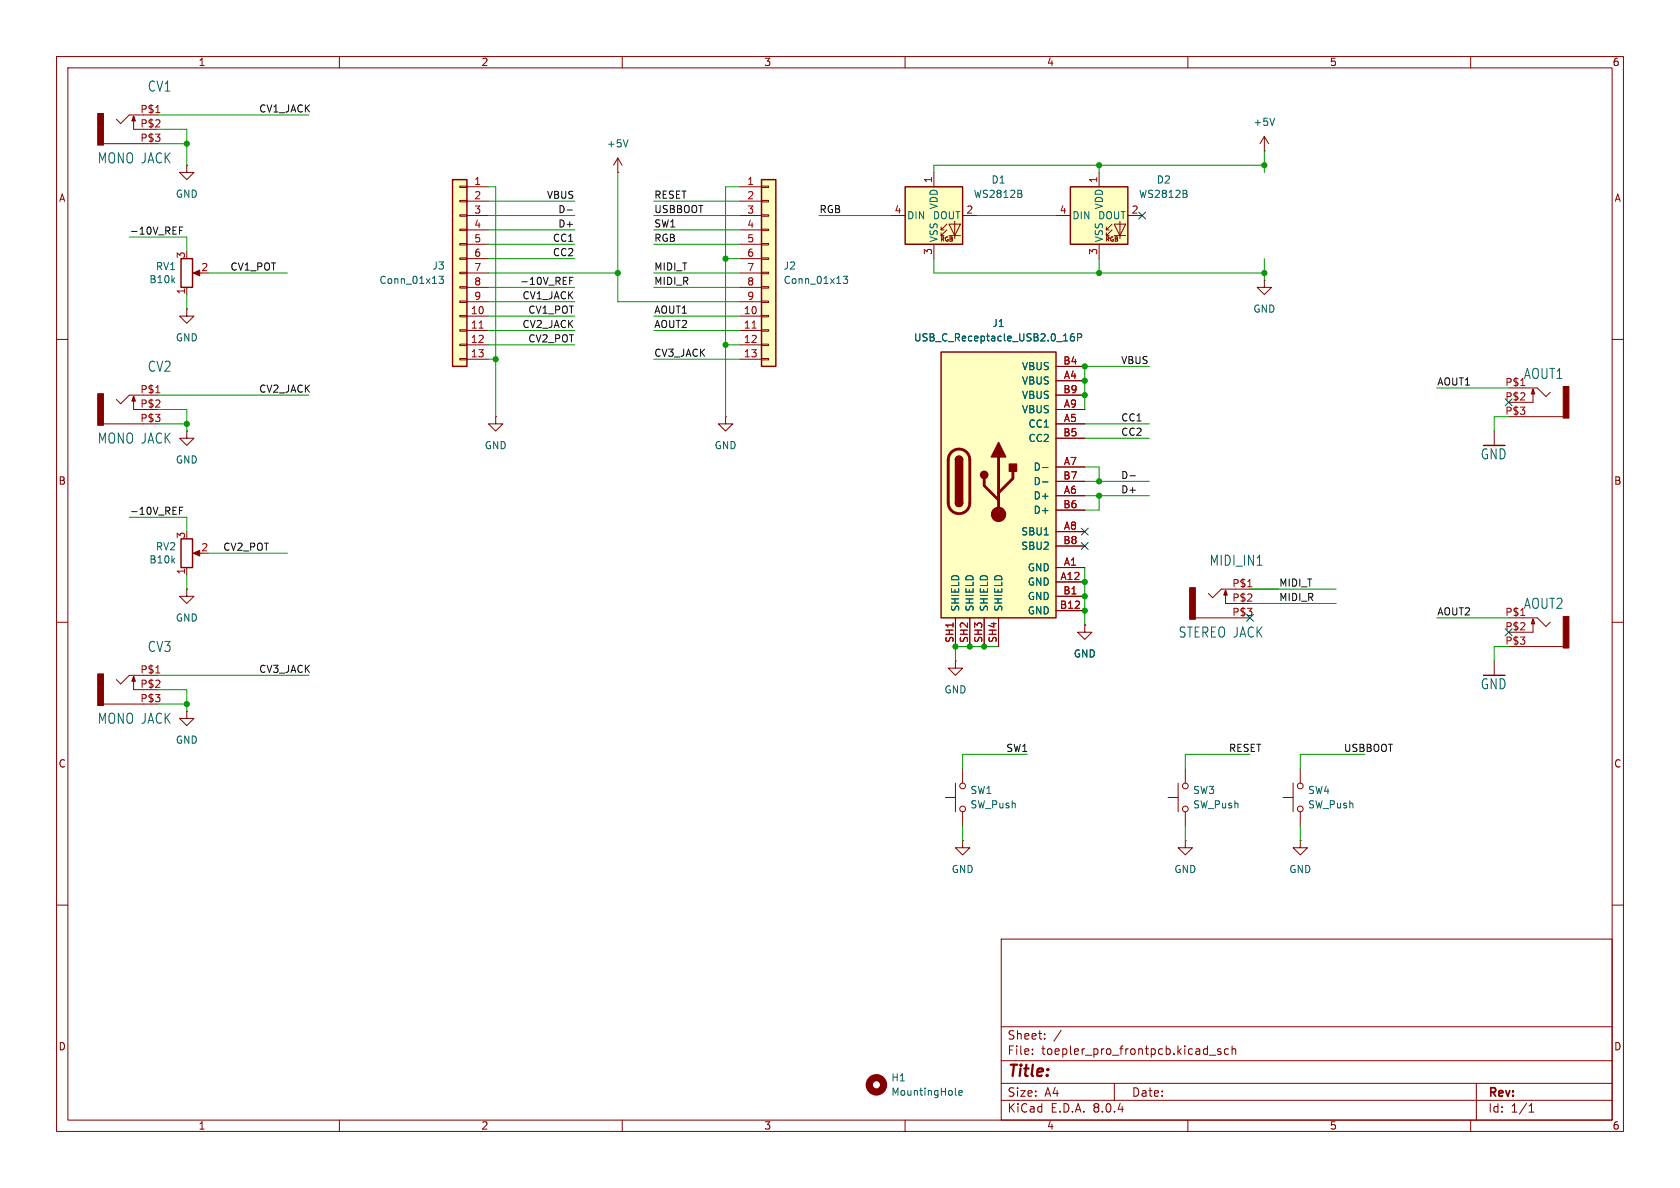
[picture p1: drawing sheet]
<svg xmlns="http://www.w3.org/2000/svg" width="297mm" height="210mm" viewBox="0 0 297 210" stroke-linecap="round" stroke-linejoin="round" font-family="sans-serif">
<g fill="none" stroke="#840000" stroke-width=".18">
<path d="M10 10h277v190h-277zM12 12h273v186h-273zM60 10v2M110 10v2M160 10v2M210 10v2M260 10v2M10 60h2M285 60h2M10 110h2M211.3 109.2h7.1M216.7 104.4v2.3h1.7"/>
<path d="M218.4 104.1h-2.5l-1.5 1.6-.8-.8M285 110h2M10 160h2M285 160h2M177 166h108v32h-108zM60 198v2M110 198v2M160 198v2M177 194.5h108M177 191.5h108M177 187.5h108M177 181.5h108"/>
<path d="M182.5 186.3v.1M182.5 185.5v.1M184.7 183.6v.1M184.7 182.8v.1M187.6 182.1l-1.3 2M197 191.5v3M210 198v2M213.8 186.5h1.2M215.8 185.5l-.3-.1-.3 .2 .1 .2 .5 .2v.3h-.6M217.2 185.5l-.5-.1-.2 .3v.4l.1 .2h.6M217.8 185.5l.2-.1 .4 .1 .1 .9M217.8 184.9v1.5"/>
<path d="M260 198v2M261 191.5v6.5M270.3 196.6h.9M270.3 195.5l.4-.4v1.5"/>
</g>
<path d="M216.7 104.4l.2 .8h-.5z" fill="none" stroke="#840000" stroke-width=".25"/>
<path d="M210.3 103.9h1v5.6h-1z" fill="#840000" stroke="#840000" stroke-width=".18"/>
<path d="M220.6 103.7h.7" fill="none" stroke="#a90000" stroke-width=".18"/>
<path d="M222.2 99.9h.9" fill="none" stroke="#006464" stroke-width=".18"/>
<path d="M134.6 31.8h2.6v33h-2.6z" fill="#ffffc2"/>
<g fill="none" stroke="#840000" stroke-width=".18">
<path d="M130.8 33h3.8M130.8 35.6h3.8M130.8 38.1h3.8M134.6 38h1.3v.2h-1.3zM134.6 35.4h1.3v.3h-1.3zM134.6 32.9h1.3v.2h-1.3zM130.8 55.9h3.8M130.8 58.4h3.8M130.8 40.6h3.8M130.8 43.2h3.8M130.8 45.7h3.8M130.8 48.3h3.8"/>
<path d="M130.8 50.8h3.8M130.8 53.3h3.8M134.6 58.3h1.3v.2h-1.3zM134.6 55.8h1.3v.2h-1.3zM134.6 53.2h1.3v.3h-1.3zM134.6 50.7h1.3v.2h-1.3zM134.6 48.1h1.3v.3h-1.3zM134.6 45.6h1.3v.2h-1.3zM134.6 43.1h1.3v.2h-1.3zM134.6 40.5h1.3v.3h-1.3zM130.8 61h3.8M130.8 63.5h3.8"/>
<path d="M134.6 63.4h1.3v.2h-1.3zM134.6 60.8h1.3v.3h-1.3z"/>
</g>
<path d="M134.6 31.8h2.6v33h-2.6z" fill="none" stroke="#840000" stroke-width=".25"/>
<path d="M133 58h.7" fill="none" stroke="#a90000" stroke-width=".18"/>
<path d="M149.1 48.8h.8l-.5 .5 .4 .1v.6l-.2 .1-.5-.1" fill="none" stroke="#006464" stroke-width=".18"/>
<path d="M166.4 62.2h20.3v47h-20.3z" fill="#ffffc2"/>
<path d="M166.4 62.2h20.3v47h-20.3zM168.9 88.9a.64 .64 0 0 0 .6 .6 .64 .64 0 0 0 .7-.6M168.9 81.3a.64 .64 0 0 1 .6-.7 .64 .64 0 0 1 .7 .7" fill="none" stroke="#840000" stroke-width=".25"/>
<path d="M168.2 79.9a1.9 1.9 0 0 1 2.1-.4 1.9 1.9 0 0 1 1.1 1.8v7.6a1.91 1.91 0 0 1-1.9 1.9 1.91 1.91 0 0 1-1.9-1.9v-7.8l.2-.6zM174 84.6v1.3l2.5 2.5M176.5 80.8v10.1M179.1 83.3v1.3l-2.6 2.5" fill="none" stroke="#840000" stroke-width=".51"/>
<g fill="#840000" stroke="#840000" stroke-width=".25">
<path d="M168.9 88.9h1.3a.64 .64 0 0 1-.7 .6 .64 .64 0 0 1-.6-.6z"/>
<path d="M168.9 81.3h1.3v7.6h-1.3z"/>
<path d="M169.1 80.8a.64 .64 0 0 1 .7-.1 .64 .64 0 0 1 .4 .6h-1.3z"/>
<path d="M176.5 78.2l1.3 2.6h-2.5z"/>
<path d="M178.4 82h1.3v1.3h-1.3z"/>
<circle cx="174" cy="83.9" r=".63"/>
</g>
<circle cx="176.5" cy="90.9" r="1.27" fill="#840000" stroke="#840000" stroke-width=".18"/>
<g fill="none" stroke="#840000" stroke-width=".18">
<path d="M186.7 67.3h5.1M186.7 74.9h5.1M186.7 72.4h5.1M186.7 64.8h5.1M186.7 77.5h5.1M186.7 69.9h5.1M186.7 87.6h5.1M186.7 82.6h5.1M186.7 94h5.1M186.7 90.2h5.1M186.7 85.1h5.1M186.7 96.5h5.1"/>
<path d="M168.9 116.8v1.3h1.3l-1.3 1.3-1.3-1.3h1.3M168.9 116.8h.1M168.9 109.2v5.1M171.4 109.2v5.1M174 109.2v5.1M176.5 109.2v5.1M186.7 100.3h5.1M186.7 102.9h5.1M186.7 105.4h5.1M186.7 108h5.1"/>
</g>
<path d="M189.8 59l-.3 .1a.86 .86 0 0 0 0 1.2l.4-.2 .1-.4-.3-.2h-.3l-.2 .2M190.5 59.7l.6-.1 .1-.2v-.3l-.7-.1v1.3M184.3 82.6h1M184.3 85.2h1" fill="none" stroke="#006464" stroke-width=".18"/>
<path d="M80 31.8h2.5v33h-2.5z" fill="#ffffc2"/>
<g fill="none" stroke="#840000" stroke-width=".18">
<path d="M18.3 25.4h7.1M23.6 20.6v2.3h1.8M25.4 20.3h-2.5l-1.6 1.5-.7-.7M33 29.2v1.3h1.3l-1.3 1.3-1.3-1.3h1.3M33 29.2h.1M81.3 38h1.2v.2h-1.2zM81.3 35.4h1.2v.3h-1.2zM81.3 32.9h1.2v.2h-1.2zM82.5 33h3.9M82.5 35.6h3.9M82.5 38.1h3.9M109.2 30.5h.1"/>
<path d="M109.2 27.9l-.7 1.3M109.2 27.9v2.6M109.2 27.9l.8 1.3M223.5 26.7h.1M223.5 24.1l-.7 1.3M223.5 24.1v2.6M223.5 24.1l.8 1.3M33 54.6v1.3h1.3l-1.3 1.3-1.3-1.3h1.3M33 54.6h.1M33 50.8v1.3M34.5 48.3h1.1M81.3 58.3h1.2v.2h-1.2z"/>
<path d="M81.3 55.8h1.2v.2h-1.2zM81.3 53.2h1.2v.3h-1.2zM81.3 50.7h1.2v.2h-1.2zM81.3 48.1h1.2v.3h-1.2zM81.3 45.6h1.2v.2h-1.2zM81.3 43.1h1.2v.2h-1.2zM81.3 40.5h1.2v.3h-1.2zM82.5 55.9h3.9M82.5 58.4h3.9M82.5 40.6h3.9M82.5 43.2h3.9M82.5 45.7h3.9"/>
<path d="M82.5 48.3h3.9M82.5 50.8h3.9M82.5 53.3h3.9M223.5 49.5v1.3h1.3l-1.3 1.3-1.3-1.3h1.3M223.5 49.5h.1M81.3 63.4h1.2v.2h-1.2zM81.3 60.8h1.2v.3h-1.2zM82.5 61h3.9M82.5 63.5h3.9M191.8 110.5v1.3h1.2l-1.2 1.2-1.3-1.2h1.3M191.8 110.5h.1M264.2 116.8v2.6"/>
<path d="M209.5 148.6v1.3h1.3l-1.3 1.2-1.2-1.2h1.2M209.5 148.6h.1M229.9 148.6v1.3h1.2l-1.2 1.2-1.3-1.2h1.3M229.9 148.6h.1"/>
</g>
<path d="M23.6 20.6l.3 .7h-.5zM80 31.8h2.5v33h-2.5zM32 45.7h2v5.1h-2z" fill="none" stroke="#840000" stroke-width=".25"/>
<path d="M27.5 19.9h.8M84.7 58h.7" fill="none" stroke="#a90000" stroke-width=".18"/>
<path d="M111 24.7l-.4 1.3M225.3 20.9l-.4 1.3M77.6 48.8h.8l-.4 .5 .3 .1v.6l-.2 .1-.5-.1" fill="none" stroke="#006464" stroke-width=".18"/>
<g fill="#840000" stroke="#840000" stroke-width=".18">
<path d="M17.3 20.1h1v5.6h-1z"/>
<path d="M34.2 48.3l1.1-.5v1z"/>
</g>
<path d="M189.2 33h10.2v10.2h-10.2z" fill="#ffffc2"/>
<g fill="none" stroke="#840000" stroke-width=".18">
<path d="M186.7 38.1h2.5M194.3 30.5v2.5M196.6 39.6l-1 1v-.5M197 39.6h2l-1 2.1zM198 39.1v3.1M199.4 38.1h2.5M194.3 43.2v2.5M195.6 41.7h.5M195.6 40.6h.5M196.6 40.6l-1 1.1v-.6M197 41.7h2M18.3 74.9h7.1"/>
<path d="M23.6 70.1v2.3h1.8M25.4 69.9h-2.5l-1.6 1.5-.7-.8M33 76.2v1.3h1.3l-1.3 1.2-1.3-1.2h1.3M33 76.2h.1M87.6 73.7v1.2h1.3l-1.3 1.3-1.2-1.3h1.2M87.6 73.7h.1M128.3 73.7v1.2h1.2l-1.2 1.3-1.3-1.3h1.3M128.3 73.7h.1M264.2 76.2v2.5M269.2 73.7h7.2M269.2 68.6h2.6l1.5 1.5 .8-.8M271 68.8v2.3h-1.8"/>
<path d="M34.5 97.8h1.1M23.6 119.6v2.3h1.8M25.4 119.4h-2.5l-1.6 1.5-.7-.8M33 104.1v1.3h1.3l-1.3 1.3-1.3-1.3h1.3M33 104.1h.1M33 100.3v1.3M269.2 114.3h7.2M269.2 109.2h2.6l1.5 1.5 .8-.7M271 109.5v2.3h-1.8M18.3 124.5h7.1M33 125.7v1.3h1.3l-1.3 1.3-1.3-1.3h1.3M33 125.7h.1"/>
<path d="M168.9 138.4v5.1M170.2 135.9v2.5M208.3 138.4v5.1M209.5 135.9v2.5M228.6 138.4v5.1M229.9 135.9v2.5M167.1 141h1.8M170.2 148.6v1.3h1.2l-1.2 1.2-1.3-1.2h1.3M170.2 148.6h.1M170.2 143.5v2.6M206.5 141h1.8M209.5 143.5v2.6"/>
<path d="M226.8 141h1.8M229.9 143.5v2.6"/>
<circle cx="170.2" cy="138.9" r=".51"/>
<circle cx="209.6" cy="138.9" r=".51"/>
<circle cx="229.9" cy="138.9" r=".51"/>
<circle cx="170.2" cy="143" r=".51"/>
<circle cx="209.6" cy="143" r=".51"/>
<circle cx="229.9" cy="143" r=".51"/>
</g>
<path d="M189.2 33h10.2v10.2h-10.2zM23.6 70.1l.3 .8h-.5zM271 68.8l.3 .8h-.5zM32 95.3h2v5h-2zM23.6 119.6l.3 .8h-.5zM271 109.5l.3 .7h-.5z" fill="none" stroke="#840000" stroke-width=".25"/>
<path d="M209.8 34.3l.1 .2-.1 .3M209.8 33.8v.3M168.9 193.4l.2 .2M169.5 193.2l.6-.1-.1-.3h-.3l-.2 .2 .1 .6h.4" fill="none" stroke="#006464" stroke-width=".18"/>
<g fill="#840000" stroke="#840000" stroke-width=".18">
<path d="M276.4 68.3h1v5.6h-1z"/>
<path d="M276.4 109h1v5.6h-1z"/>
<path d="M34.2 97.8l1.1-.5v1z"/>
<path d="M17.3 69.6h1v5.6h-1z"/>
<path d="M17.3 119.1h1v5.6h-1z"/>
</g>
<path d="M27.5 69.4h.8M268.8 68.2h.8M27.5 119h.8M268.8 108.8h.8" fill="none" stroke="#a90000" stroke-width=".18"/>
<circle cx="154.9" cy="191.8" r="1.27" fill="none" stroke="#840000" stroke-width="1.3"/>
<path d="M160 33h10.2v10.2h-10.2z" fill="#ffffc2"/>
<g fill="none" stroke="#840000" stroke-width=".18">
<path d="M157.5 38.1h2.5M165.1 30.5v2.5M167.4 39.6l-1 1v-.5M167.8 39.6h2l-1 2.1zM168.8 39.1v3.1M170.2 38.1h2.5M165.1 43.2v2.5M166.4 41.7h.5M166.4 40.6h.5M167.4 40.6l-1 1.1v-.6M167.8 41.7h2M186.7 67.3h5.1"/>
<path d="M186.7 74.9h5.1M186.7 72.4h5.1M186.7 64.8h5.1M186.7 77.5h5.1M186.7 69.9h5.1M186.7 87.6h5.1M186.7 82.6h5.1M186.7 94h5.1M186.7 90.2h5.1M186.7 85.1h5.1M186.7 96.5h5.1M168.9 109.2v5.1"/>
<path d="M171.4 109.2v5.1M174 109.2v5.1M176.5 109.2v5.1M186.7 100.3h5.1M186.7 102.9h5.1M186.7 105.4h5.1M186.7 108h5.1M191.8 110.5h.1"/>
</g>
<path d="M160 33h10.2v10.2h-10.2z" fill="none" stroke="#840000" stroke-width=".25"/>
<path d="M180.6 34.3l.1 .2-.1 .3M180.6 33.8v.3M189.8 59l-.3 .1a.86 .86 0 0 0 0 1.2l.4-.2 .1-.4-.3-.2h-.3l-.2 .2M190.5 59.7l.6-.1 .1-.2v-.3l-.7-.1v1.3M184.3 82.6h1M184.3 85.2h1" fill="none" stroke="#006464" stroke-width=".18"/>
<path d="M100.3 37.1h.9M31.7 40.7h.5M32.3 40.1h-.6v1.3M100.7 49.6h.4M101.3 49h-.6v1.3M31.7 90.3h.5M32.3 89.7h-.6v1.2M199.8 84.1h.9" fill="none" stroke="#0f0f0f" stroke-width=".18"/>
<g fill="none" stroke="#009600" stroke-width=".18">
<path d="M27.9 22.9h5.1v6.3M27.9 20.3h26.7M27.9 25.4h5.1M86.4 33h1.2v40.7M86.4 38.1h15.2M86.4 35.6h15.2M109.2 30.5v22.8h21.6M115.6 38.1h15.2M115.6 35.6h15.2M130.8 33h-2.5v40.7M144.8 38.1h12.7M172.7 38.1h14"/>
<path d="M194.3 29.2v1.3M223.5 26.7v3.8M223.5 29.2h-58.4v1.3M22.9 41.9h10.1v2.6M33 52.1v2.5M36.8 48.3h14M86.4 45.7h15.2M86.4 43.2h15.2M86.4 50.8h15.2M86.4 53.3h15.2M86.4 48.3h22.8M86.4 40.6h15.2"/>
<path d="M86.4 55.9h15.2M86.4 58.4h15.2M115.6 43.2h15.2M115.6 50.8h15.2M115.6 48.3h15.2M115.6 40.6h15.2M115.6 55.9h15.2M115.6 58.4h15.2M128.3 45.7h2.5M165.1 45.7v2.6h58.4M194.3 45.7v2.6M223.5 45.7v3.8"/>
<path d="M27.9 72.4h5.1v3.8M27.9 74.9h5.1M27.9 69.9h26.7M86.4 63.5h1.2M86.4 61h15.2M115.6 63.5h15.2M128.3 61h2.5M191.8 77.5h11.4M191.8 74.9h11.4M203.2 64.8h-11.4v7.6M254 68.6h12.7M266.7 73.7h-2.5v2.5"/>
<path d="M22.9 91.4h10.1v2.6M36.8 97.8h14M191.8 82.6h2.5v2.5M191.8 87.6h11.4M191.8 85.1h11.4M194.3 87.6v2.6h-2.5M27.9 119.4h26.7M33 101.6v2.5M176.5 114.3h-7.6v2.5M191.8 100.3v10.2M221 104.1h15.2M221 106.7h15.2"/>
<path d="M254 109.2h12.7M266.7 114.3h-2.5v2.5M27.9 121.9h5.1v3.8M27.9 124.5h5.1M181.6 133.4h-11.4v2.5M221 133.4h-11.5v2.5M241.3 133.4h-11.4v2.5M170.2 146.1v2.5M209.5 146.1v2.5M229.9 146.1v2.5"/>
</g>
<path d="M201.3 37.5l1.2 1.2M202.5 37.5l-1.2 1.2M266.1 70.5l1.2 1.2M267.3 70.5l-1.2 1.2M191.2 93.4l1.2 1.2M191.2 95.9l1.2 1.2M192.4 93.4l-1.2 1.2M192.4 95.9l-1.2 1.2M220.4 108.6l1.2 1.2M221.6 108.6l-1.2 1.2M266.1 111.2l1.2 1.2M267.3 111.2l-1.2 1.2" fill="none" stroke="#000084" stroke-width=".18"/>
<g fill="#009600" stroke="#009600" stroke-width=".18">
<circle cx="87.6" cy="63.5" r=".46"/>
<circle cx="194.3" cy="85.1" r=".46"/>
<circle cx="223.5" cy="48.3" r=".46"/>
<circle cx="194.3" cy="87.6" r=".46"/>
<circle cx="191.8" cy="105.4" r=".46"/>
<circle cx="191.8" cy="102.9" r=".46"/>
<circle cx="33" cy="124.5" r=".46"/>
<circle cx="33" cy="74.9" r=".46"/>
<circle cx="194.3" cy="48.3" r=".46"/>
<circle cx="194.3" cy="29.2" r=".46"/>
<circle cx="191.8" cy="64.8" r=".46"/>
<circle cx="191.8" cy="67.3" r=".46"/>
<circle cx="191.8" cy="69.9" r=".46"/>
<circle cx="223.5" cy="29.2" r=".46"/>
<circle cx="33" cy="25.4" r=".46"/>
<circle cx="109.2" cy="48.3" r=".46"/>
<circle cx="191.8" cy="108" r=".46"/>
<circle cx="168.9" cy="114.3" r=".46"/>
<circle cx="174" cy="114.3" r=".46"/>
<circle cx="171.4" cy="114.3" r=".46"/>
<circle cx="128.3" cy="61" r=".46"/>
<circle cx="128.3" cy="45.7" r=".46"/>
</g>
<text font-size="2.8" fill="#840000" x="178" y="190.9">Title:</text>
<g font-size="2.5" fill="#006464">
<text x="26" y="16.4">CV1</text>
<text x="17.2" y="29.1">MONO JACK</text>
<text x="26" y="65.9">CV2</text>
<text x="269.3" y="67.2">AOUT1</text>
<text x="17.2" y="78.6">MONO JACK</text>
<text x="261.7" y="81.4">GND</text>
<text x="213.7" y="100.2">MIDI_IN1</text>
<text x="269.3" y="107.8">AOUT2</text>
<text x="208.3" y="112.9">STEREO JACK</text>
<text x="26" y="115.5">CV3</text>
<text x="261.7" y="122.1">GND</text>
<text x="17.2" y="128.2">MONO JACK</text>
</g>
<g font-size="2.1" fill="#840000">
<text x="178" y="184">Sheet:</text>
<text x="178" y="186.7">File:</text>
<text x="184.1" y="186.7">toepler_pro_frontpcb.kicad_sch</text>
<text x="178" y="196.9">KiCad</text>
<text x="178" y="194.1">Size:</text>
<text x="184.7" y="194.1">A4</text>
<text x="185.7" y="196.9">E.D.A.</text>
<text x="193.3" y="196.9">8.0.4</text>
<text x="200" y="194.1">Date:</text>
<text x="263" y="194.3">Rev:</text>
<text x="263" y="196.9">Id:</text>
<text x="267.1" y="196.9">1/1</text>
</g>
<g font-size="1.8" fill="#840000">
<text x="35" y="11.9">1</text>
<text x="85" y="11.9">2</text>
<text x="135" y="11.9">3</text>
<text x="185" y="11.9">4</text>
<text x="235" y="11.9">5</text>
<text x="285" y="11.9">6</text>
<text x="10.3" y="35.9">A</text>
<text x="285.3" y="35.9">A</text>
<text x="10.3" y="85.9">B</text>
<text x="285.3" y="85.9">B</text>
<text x="10.3" y="135.9">C</text>
<text x="285.3" y="135.9">C</text>
<text x="10.3" y="185.9">D</text>
<text x="285.3" y="185.9">D</text>
<text x="35" y="199.9">1</text>
<text x="85" y="199.9">2</text>
<text x="135" y="199.9">3</text>
<text x="185" y="199.9">4</text>
<text x="235" y="199.9">5</text>
<text x="285" y="199.9">6</text>
</g>
<g font-size="1.8" fill="#a90000">
<text x="24.7" y="20.1">P$1</text>
<text x="24.7" y="22.6">P$2</text>
<text x="24.7" y="25.1">P$3</text>
<text x="83.7" y="32.8">1</text>
<text x="83.7" y="35.3">2</text>
<text x="132" y="32.8">1</text>
<text x="132" y="35.3">2</text>
<text x="164.8" y="32.5" transform="rotate(-90 164.8 32.5)">1</text>
<text x="194.1" y="32.5" transform="rotate(-90 194.1 32.5)">1</text>
<text x="83.7" y="37.8">3</text>
<text x="83.7" y="40.4">4</text>
<text x="132" y="37.8">3</text>
<text x="132" y="40.4">4</text>
<text x="158" y="37.8">4</text>
<text x="170.7" y="37.8">2</text>
<text x="187.3" y="37.8">4</text>
<text x="200" y="37.8">2</text>
<text x="32.8" y="45.8" transform="rotate(-90 32.8 45.8)">3</text>
<text x="83.7" y="42.9">5</text>
<text x="83.7" y="45.5">6</text>
<text x="132" y="42.9">5</text>
<text x="132" y="45.5">6</text>
<text x="164.8" y="45.2" transform="rotate(-90 164.8 45.2)">3</text>
<text x="194.1" y="45.2" transform="rotate(-90 194.1 45.2)">3</text>
<text x="32.8" y="52.1" transform="rotate(-90 32.8 52.1)">1</text>
<text x="35.5" y="48">2</text>
<text x="83.7" y="48">7</text>
<text x="83.7" y="50.5">8</text>
<text x="83.7" y="53.1">9</text>
<text x="132" y="48">7</text>
<text x="132" y="50.5">8</text>
<text x="132" y="53.1">9</text>
<text x="83.1" y="55.6">10</text>
<text x="83.1" y="58.2">11</text>
<text x="131.4" y="55.6">10</text>
<text x="131.4" y="58.2">11</text>
<text x="83.1" y="60.7">12</text>
<text x="83.1" y="63.2">13</text>
<text x="131.4" y="60.7">12</text>
<text x="131.4" y="63.2">13</text>
<text x="187.9" y="64.5">B4</text>
<text x="24.7" y="69.6">P$1</text>
<text x="187.9" y="69.6">B9</text>
<text x="188" y="67.1">A4</text>
<text x="266" y="68.3">P$1</text>
<text x="266" y="70.9">P$2</text>
<text x="24.7" y="72.1">P$2</text>
<text x="24.7" y="74.7">P$3</text>
<text x="187.9" y="77.2">B5</text>
<text x="188" y="74.7">A5</text>
<text x="188" y="72.1">A9</text>
<text x="266" y="73.4">P$3</text>
<text x="188" y="82.3">A7</text>
<text x="187.9" y="89.9">B6</text>
<text x="187.9" y="84.8">B7</text>
<text x="188" y="87.4">A6</text>
<text x="32.8" y="95.3" transform="rotate(-90 32.8 95.3)">3</text>
<text x="188" y="93.7">A8</text>
<text x="32.8" y="101.7" transform="rotate(-90 32.8 101.7)">1</text>
<text x="35.5" y="97.5">2</text>
<text x="187.9" y="96.3">B8</text>
<text x="188" y="100.1">A1</text>
<text x="187.3" y="107.7">B12</text>
<text x="187.4" y="102.6">A12</text>
<text x="187.9" y="105.2">B1</text>
<text x="217.8" y="103.9">P$1</text>
<text x="217.8" y="106.4">P$2</text>
<text x="168.7" y="113.7" transform="rotate(-90 168.7 113.7)">SH1</text>
<text x="171.2" y="113.7" transform="rotate(-90 171.2 113.7)">SH2</text>
<text x="173.7" y="113.7" transform="rotate(-90 173.7 113.7)">SH3</text>
<text x="176.3" y="113.7" transform="rotate(-90 176.3 113.7)">SH4</text>
<text x="217.8" y="109">P$3</text>
<text x="266" y="109">P$1</text>
<text x="266" y="111.5">P$2</text>
<text x="24.7" y="119.1">P$1</text>
<text x="266" y="114">P$3</text>
<text x="24.7" y="121.7">P$2</text>
<text x="24.7" y="124.2">P$3</text>
</g>
<g font-size="1.8" fill="#0f0f0f">
<text x="45.7" y="20">CV1_JACK</text>
<text x="115.6" y="35.2">RESET</text>
<text x="22.9" y="41.6">-10V_REF</text>
<text x="115.6" y="40.3">SW1</text>
<text x="115.6" y="37.8">USBBOOT</text>
<text x="144.8" y="37.8">RGB</text>
<text x="40.6" y="47.9">CV1_POT</text>
<text x="97.6" y="45.4">CC2</text>
<text x="97.6" y="42.8">CC1</text>
<text x="115.6" y="47.9">MIDI_T</text>
<text x="115.6" y="42.8">RGB</text>
<text x="91.8" y="50.5">-10V_REF</text>
<text x="92.3" y="53">CV1_JACK</text>
<text x="115.6" y="50.5">MIDI_R</text>
<text x="92.3" y="58.1">CV2_JACK</text>
<text x="93.3" y="55.5">CV1_POT</text>
<text x="115.6" y="55.5">AOUT1</text>
<text x="115.6" y="58.1">AOUT2</text>
<text x="93.3" y="60.6">CV2_POT</text>
<text x="115.6" y="63.2">CV3_JACK</text>
<text x="45.7" y="69.5">CV2_JACK</text>
<text x="254" y="68.2">AOUT1</text>
<text x="198.1" y="74.6">CC1</text>
<text x="198.1" y="77.1">CC2</text>
<text x="22.9" y="91.1">-10V_REF</text>
<text x="39.4" y="97.4">CV2_POT</text>
<text x="226.1" y="103.8">MIDI_T</text>
<text x="226.1" y="106.3">MIDI_R</text>
<text x="254" y="108.9">AOUT2</text>
<text x="45.7" y="119">CV3_JACK</text>
<text x="177.8" y="133">SW1</text>
<text x="217.2" y="133">RESET</text>
<text x="237.5" y="133">USBBOOT</text>
</g>
<g font-size="1.8" fill="#006464">
<text x="221.5" y="22.5">+5V</text>
<text x="107.2" y="26.3">+5V</text>
<text x="31" y="35.2">GND</text>
<text x="172" y="35.2">WS2812B</text>
<text x="175.2" y="32.6">D1</text>
<text x="201.3" y="35.2">WS2812B</text>
<text x="204.4" y="32.6">D2</text>
<text x="160.3" y="39">DIN</text>
<text x="164.8" y="39">DOUT</text>
<text x="166" y="37.1" transform="rotate(-90 166 37.1)">VDD</text>
<text x="189.5" y="39">DIN</text>
<text x="194" y="39">DOUT</text>
<text x="195.2" y="37.1" transform="rotate(-90 195.2 37.1)">VDD</text>
<text x="27.5" y="48">RV1</text>
<text x="76.4" y="47.9">J3</text>
<text x="138.4" y="47.9">J2</text>
<text x="166" y="42.9" transform="rotate(-90 166 42.9)">VSS</text>
<text x="195.2" y="42.9" transform="rotate(-90 195.2 42.9)">VSS</text>
<text x="26.3" y="50.3">B10k</text>
<text x="67" y="50.4">Conn_01x13</text>
<text x="138.4" y="50.4">Conn_01x13</text>
<text x="175.3" y="58">J1</text>
<text x="221.5" y="55.5">GND</text>
<text x="31" y="60.6">GND</text>
<text x="161.5" y="60.6">USB_C_Receptacle_USB2.0_16P</text>
<text x="180.6" y="65.6">VBUS</text>
<text x="180.6" y="68.2">VBUS</text>
<text x="180.6" y="70.7">VBUS</text>
<text x="180.6" y="73.3">VBUS</text>
<text x="181.7" y="75.8">CC1</text>
<text x="31" y="82.1">GND</text>
<text x="85.6" y="79.6">GND</text>
<text x="126.2" y="79.6">GND</text>
<text x="181.7" y="78.3">CC2</text>
<text x="182.6" y="83.4">D-</text>
<text x="182.6" y="88.5">D+</text>
<text x="182.6" y="86">D-</text>
<text x="180.5" y="94.8">SBU1</text>
<text x="182.6" y="91">D+</text>
<text x="26.3" y="99.8">B10k</text>
<text x="27.5" y="97.5">RV2</text>
<text x="180.5" y="97.4">SBU2</text>
<text x="181.6" y="101.2">GND</text>
<text x="181.6" y="103.7">GND</text>
<text x="181.6" y="106.3">GND</text>
<text x="31" y="110.1">GND</text>
<text x="169.8" y="108.2" transform="rotate(-90 169.8 108.2)">SHIELD</text>
<text x="172.3" y="108.2" transform="rotate(-90 172.3 108.2)">SHIELD</text>
<text x="174.9" y="108.2" transform="rotate(-90 174.9 108.2)">SHIELD</text>
<text x="177.4" y="108.2" transform="rotate(-90 177.4 108.2)">SHIELD</text>
<text x="181.6" y="108.8">GND</text>
<text x="189.7" y="116.4">GND</text>
<text x="166.9" y="122.8">GND</text>
<text x="31" y="131.7">GND</text>
<text x="171.5" y="140.6">SW1</text>
<text x="171.5" y="143.1">SW_Push</text>
<text x="210.8" y="140.6">SW3</text>
<text x="210.8" y="143.1">SW_Push</text>
<text x="231.1" y="140.6">SW4</text>
<text x="231.1" y="143.1">SW_Push</text>
<text x="168.1" y="154.5">GND</text>
<text x="207.5" y="154.5">GND</text>
<text x="227.8" y="154.5">GND</text>
<text x="157.5" y="191.4">H1</text>
<text x="157.5" y="193.9">MountingHole</text>
</g>
<g font-size="1.7" fill="#0f0f0f">
<text x="96.6" y="35.2">VBUS</text>
<text x="98.6" y="37.8">D-</text>
<text x="98.6" y="40.3">D+</text>
<text x="198.1" y="64.4">VBUS</text>
<text x="198.1" y="87.3">D+</text>
<text x="198.1" y="84.7">D-</text>
</g>
<g font-size="1.1" fill="#840000">
<text x="166.1" y="42.9">RGB</text>
<text x="195.3" y="42.9">RGB</text>
</g>
</svg>
